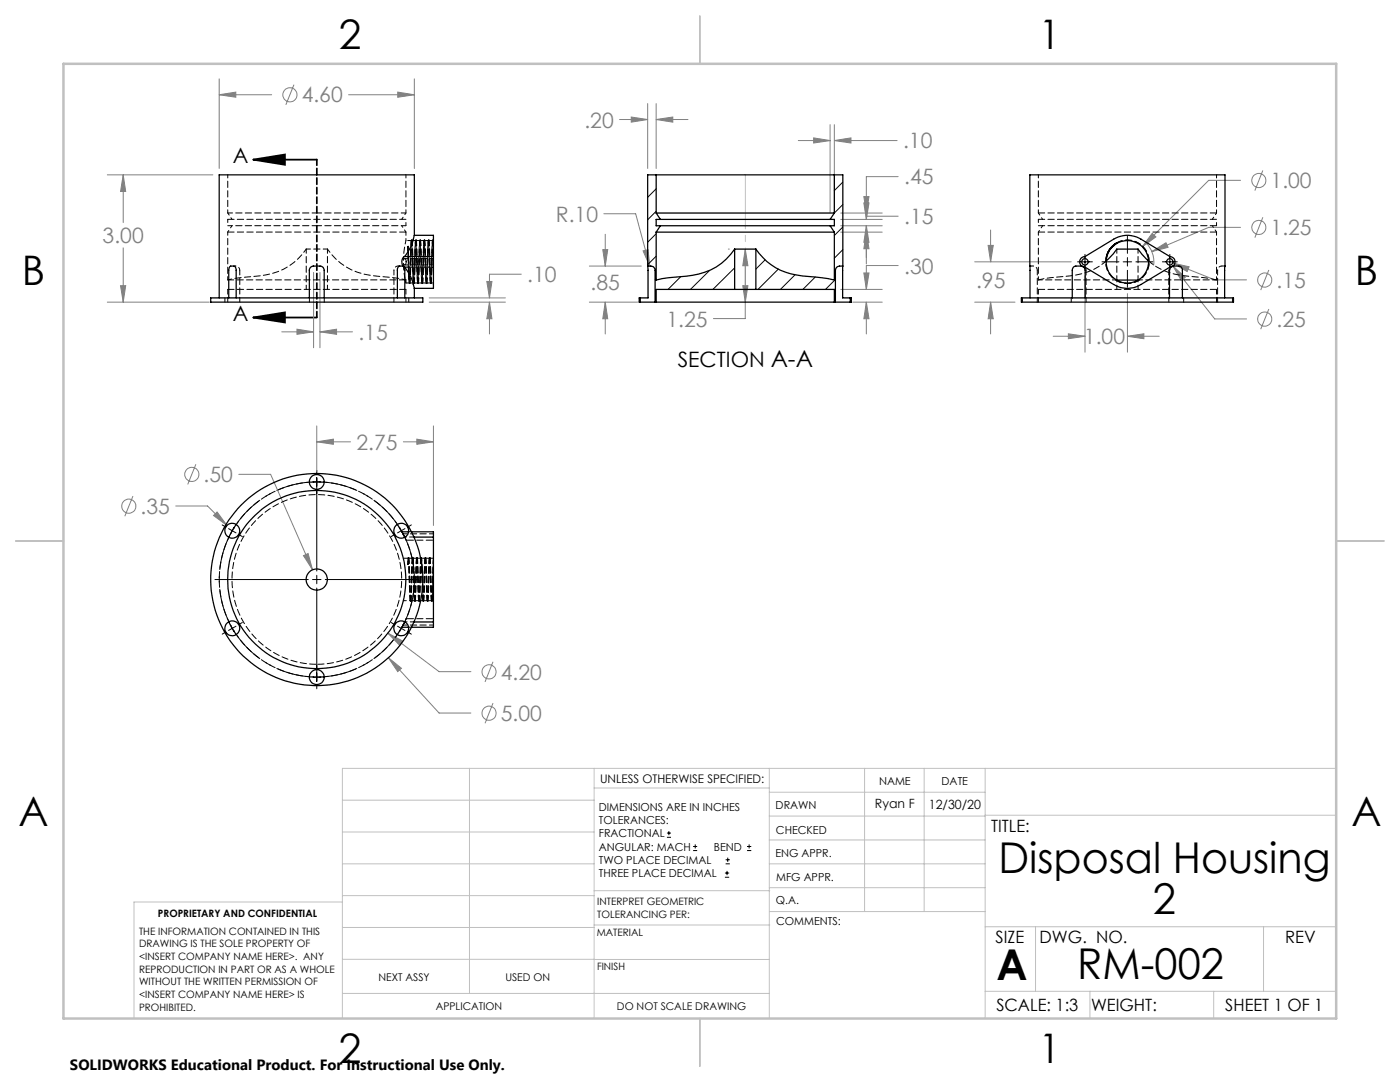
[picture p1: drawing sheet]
<svg xmlns="http://www.w3.org/2000/svg" width="279mm" height="216mm" viewBox="0 0 279 216" stroke-linecap="round" stroke-linejoin="round" font-family="sans-serif">
<g fill="none" stroke="#808080" stroke-width=".2">
<path d="M43.7 18.9l3.4-.5v1zM43.7 15.7v17.9M43.7 18.9h10.5M58.7 16.9l-1.7 4M69.6 18.9h13.1M79.4 18.4l3.3 .5-3.3 .5zM82.7 15.7v17.9M21.4 34.9h21.1M24.6 34.9l.5 3.3h-1zM24.6 34.9v9.5M123.6 23.8h5.7M126 23.4l3.3 .4-3.3 .6z"/>
<path d="M129.3 20.7v12.9M131 23.8l3.3-.4v1zM131 20.7v12.9M131 23.8h6.3M159.3 28h6.4M162.4 27.5l3.3 .5-3.3 .5zM165.7 24.9v17.6M166.5 28l3.3-.5v1zM166.5 24.9v17.6M166.5 28h12.5M172.4 39.2h1l-.5 3.3zM179.2 35.2h-6.3v7.3"/>
<path d="M247.6 36h-6.4l-13.2 13.2M252 34l-1.6 4M24.1 57h1l-.5 3.3zM24.6 49.5v10.8M62.6 54.4v15M63.9 54.4v15M85.7 59.4h15.2M97.2 56.2h1l-.5 3.2zM104 54.7h-6.3v4.7M117.6 53.1h10.4M120.3 49.8h1l-.5 3.3zM120.5 42.7h6.4l2.8 10.4"/>
<path d="M120.8 46.7v6.4M128.3 50.1l1-.3 .4 3.3zM145.3 49.7h.3M148.2 57h1.1l-.6 3.3zM148.7 49.7l.6 3.3h-1.1zM148.7 49.7v13.9h-6.3M167.8 57.7h8.3M167.8 42.5h8.3M167.8 46.3h8.3M167.8 45h8.3M167.8 43.8h8.3M172.4 54.5h1l-.5 3.2z"/>
<path d="M172.4 40.5h1l-.5 3.3zM172.9 46.3l.5 3.3h-1zM172.9 45l.5 3.4h-1zM172.9 45v7.7M179.2 53h-6.3v4.7M179.2 43.1h-6.3v.7M194.5 52.2h19.3M197.2 49h1l-.5 3.2zM197.7 45.9v6.3M216.5 55v15.3M225 58.6v11.7M228.7 48.5a5.4 5.4 0 0 1 1.5 4.5"/>
<path d="M229.9 50.2l2.8-1.8 .4 1zM229.9 46.6l.8 .7-2.7 1.9zM234 52.5l3.3 .7-.4 1zM234 52.5l8.4 3.3h6.4M234.1 53.1l8.3 10.5h6.4M234.1 53.1l2.4 2.3-.7 .6zM247.6 45.4h-6.4l-11.3 4.8M252 43.4l-1.6 4M253.2 53.9l-1.6 4M21.4 60.3h20.4M56.2 66.2h6.4M59.3 65.7l3.3 .5-3.3 .5z"/>
<path d="M63.9 66.2l3.3-.5v1zM63.9 66.2h6.4M85.7 60.3h15.2M97.7 60.3l.5 3.3h-1zM97.7 60.3v6.3M117.6 60.3h9.6M120.8 60.3l.5 3.3h-1zM120.8 60.3v6.3M170.2 60.3h5.9M172.9 60.3l.5 3.3h-1zM172.9 60.3v6.3M194.5 60.3h8.1"/>
<path d="M197.7 60.3l.5 3.3h-1zM197.7 60.3v6.3M210.2 67.1h6.3M213.2 66.6l3.3 .5-3.3 .5zM225 67.1l3.3-.5v1zM225 67.1h6.4M253.2 61.7l-1.6 4M26.5 99l-1.6 4M39.1 92.6l-1.6 4.1M47.7 94.7h6.3l8.4 19M63.2 88.2l3.3-.6v1.1zM63.2 85v9.1"/>
<path d="M63.2 88.2h6.8M80.5 88.2h6M83.2 87.6l3.3 .6-3.3 .5zM86.5 85v19.8M35.1 101h6.3l3.9 3.8M42.6 102.9l.7-.7 2 2.6zM60.6 110.9l.9-.4 .9 3.2zM77.4 126.3l3 1.6-.7 .8zM77.4 126.3l10.2 7.7h6.4M77.5 131.2l2.6 2.1-.7 .7zM77.5 131.2l10.1 11.1h6.4M98.4 132l-1.6 4.1"/>
<path d="M98.4 140.3l-1.6 4"/>
<circle cx="57.9" cy="18.9" r="1.41"/>
<circle cx="251.2" cy="36" r="1.4"/>
<circle cx="251.2" cy="45.4" r="1.4"/>
<circle cx="252.4" cy="55.9" r="1.41"/>
<circle cx="252.4" cy="63.7" r="1.42"/>
<circle cx="38.3" cy="94.7" r="1.41"/>
<circle cx="25.7" cy="101" r="1.41"/>
<circle cx="97.6" cy="134.1" r="1.41"/>
<circle cx="97.6" cy="142.3" r="1.41"/>
</g>
<g fill="none" stroke="#000" stroke-width=".2">
<path d="M215.1 52.2h2.9M216.5 50.8v2.9M219.9 52.2h3.4M224.2 52.2h1.6M225 47.2v3.4M225 51.4v1.7M225 53.9v3.4M226.7 52.2h3.4M232 52.2h2.9M233.5 50.8v2.9M62.4 96.2h1.7M63.2 93.8v.7"/>
<path d="M63.2 95.3v18.6M42.9 115.6h18.6M44.3 104.7l.6 .4M45.6 105.5l1.5 .8M46.8 105.2l-.9 1.4M47.8 106.8l.6 .3M62.4 115.6h1.7M63.2 114.8v1.7M63.2 117.3v18.7M64.9 115.6h18.6M78.6 106.8l-.5 .3M79.7 105.2l.8 1.4"/>
<path d="M80.8 105.5l-1.5 .8M82.1 104.7l-.5 .4M44.9 126.2l-.6 .3M45.9 124.6l.9 1.5M47.1 125l-1.5 .8M48.4 124.2l-.6 .3M62.4 135.1h1.7M63.2 136.8v.6M78.1 124.2l.5 .3M79.3 125l1.5 .8M80.5 124.6l-.8 1.5M81.6 126.2l.5 .3"/>
<path d="M133.1 167.1h.8M133.1 166.2h.8M133.5 165.8v.9M138.3 169.7h.8M138.3 168.9h.8M138.7 168.5v.8M144.7 175h.8M144.7 174.2h.8M144.8 172.4h.9M144.8 171.6h.9M145.1 173.8v.8M145.2 171.1v.9"/>
<path d="M149.1 169.7h.8M149.1 168.9h.8M149.5 168.5v.8"/>
</g>
<path d="M61.5 96.2a19.5 19.5 0 0 0-14.2 8.3M45.6 107.4a19.5 19.5 0 0 0 0 16.5M79.2 104.5a19.5 19.5 0 0 0-14.3-8.3M47.3 126.8a19.5 19.5 0 0 0 14.2 8.2M64.9 135a19.5 19.5 0 0 0 14.3-8.2M80.9 123.9a19.5 19.5 0 0 0 0-16.5" fill="none" stroke="#000" stroke-width=".2" stroke-dasharray="15.2 1.3 1.3 1.3" stroke-dashoffset="8.6" stroke-linecap="butt"/>
<path d="M50.5 31.9l6.4-1.1v2.1zM50.5 31.9h12.7M50.5 63.4l6.4-1.1v2zM50.5 63.4h12.7" fill="none" stroke="#000" stroke-width=".35"/>
<path d="M63.2 31.8v31.5" fill="none" stroke="#000" stroke-width=".35" stroke-dasharray="1.3 .6" stroke-dashoffset=".1"/>
<path d="M148.8 60.3v-25.4" fill="none" stroke="#c0c0c0" stroke-width=".2" stroke-dasharray="15.2 1.3 1.3 1.3" stroke-dashoffset="4.4"/>
<g fill="none" stroke="#c0c0c0" stroke-width=".2">
<path d="M68.3 159.7h50.3M93.7 153.3v44.9M118.6 153.3v49.9M118.6 157.2h34.9M153.5 153.3v49.9M153.5 158.1h43.1M172.5 153.3v28.6M184.4 153.3v28.6M196.6 153.3v49.9M266.7 153.3h-198.4v49.9M68.3 178.7h50.3M68.3 172.4h50.3"/>
<path d="M68.3 166h50.3M68.3 180h-41.6v23.2M118.6 177.7h35M153.5 167.6h43.1M153.5 162.8h43.1M153.5 172.4h43.1M153.5 177.1h43.1M196.6 162.7h70.1M68.3 198.2h85.2M68.3 191.4l85.2 .1M68.3 185.1h50.3M118.6 184.6h35"/>
<path d="M153.6 181.9h43M196.6 197.8h70.1M196.6 184.9h70.1M206.7 184.9v12.9M217.5 197.8v5.4M242.2 197.8v5.4M252.2 184.9v12.9"/>
</g>
<path d="M139.7 3.2v9.5M3.1 107.9h9.6M266.7 107.9h9.5M139.7 203.2v9.6" fill="none" stroke="#c0c0c0" stroke-width=".25"/>
<path d="M12.7 12.7h254v190.5h-254z" fill="none" stroke="#c0c0c0" stroke-width=".5"/>
<path d="M50.5 31.9l6.4-1.1v2.1zM50.5 63.4l6.4-1.1v2z" fill="#000"/>
<path d="M97.7 60.3l.5 3.3h-1zM97.2 56.2h1l-.5 3.2zM24.6 34.9l.5 3.3h-1zM24.1 57h1l-.5 3.3zM79.4 18.4l3.3 .5-3.3 .5zM43.7 18.9l3.4-.5v1zM59.3 65.7l3.3 .5-3.3 .5zM63.9 66.2l3.3-.5v1zM83.2 87.6l3.3 .6-3.3 .5zM63.2 88.2l3.3-.6v1.1zM77.4 126.3l2.3 2.4 .7-.8zM60.6 110.9l1.8 2.8-.9-3.2zM42.6 102.9l2.7 1.9-2-2.6zM77.5 131.2l1.9 2.8 .7-.7zM234 52.5l2.9 1.7 .4-1zM234.1 53.1l1.7 2.9 .7-.6zM229.9 50.2l3.2-.8-.4-1zM229.9 46.6l-1.9 2.6 2.7-1.9zM197.2 49h1l-.5 3.2zM197.7 60.3l.5 3.3h-1zM213.2 66.6l3.3 .5-3.3 .5zM225 67.1l3.3-.5v1zM131 23.8l3.3-.4v1zM126 23.4l3.3 .4-3.3 .6zM120.3 49.8h1l-.5 3.3zM120.8 60.3l.5 3.3h-1zM128.3 50.1l1.4 3-.4-3.3zM172.4 54.5h1l-.5 3.2zM172.9 60.3l.5 3.3h-1zM148.7 49.7l.6 3.3h-1.1zM148.2 57h1.1l-.6 3.3zM166.5 28l3.3-.5v1zM162.4 27.5l3.3 .5-3.3 .5zM172.4 39.2h1l-.5 3.3zM172.9 46.3l.5 3.3h-1zM172.9 45l.5 3.4h-1zM172.4 40.5h1l-.5 3.3z" fill="#808080"/>
<g fill="none" stroke="#000" stroke-width=".25">
<path d="M131 34.9h35.5M131 34.9h-1.7v18.2M131 34.9v7.6M166.5 34.9h1.7v18.2M166.5 34.9v7.6M42.1 59.4h42.3v.9h-42.3zM45.6 59.4v-5.5a.75 .75 0 0 1 .8-.8 .75 .75 0 0 1 .7 .8v5.5M61.7 59.4v-5.5a1.09 1.09 0 0 1 1.5-.8h.2a1.01 1.01 0 0 1 1.3 .8v5.5M80.4 53.1a.8 .8 0 0 0-1.1 .8v5.5M80.4 53.1l.2 .2M80.6 53.3l.2 .6v5.5M80.6 53.3h.2"/>
<path d="M80.8 51.2a8.9 8.9 0 0 0 1.9-4.2v-12.1h-39v24.5M80.8 51.2a1.36 1.36 0 0 0-.4 1.9M80.8 53.3a11.9 11.9 0 0 1 1.9 4.2M80.8 53.3h5.7M80.8 51.2h5.7M82.7 47h3.8v4.2M82.7 57.5v1.9M86.5 51.2v2.1M86.5 53.3v4.2h-3.8M127.8 59.4h-.2v.9h.2M127.8 59.4v.9M129.3 53.1v6.3h-1.5"/>
<path d="M129.3 53.1h.6a.84 .84 0 0 1 .8 .8v6.4M131 46.3v9.6l3.6-.6a16 16 0 0 0 9.4-2.8l1.8-1.8 .8-1M131 46.3h35.5M131 42.5h35.5M131 42.5l.8 1.3M131.8 43.8h33.9M131.8 45h33.9M131.8 43.8h-.8v1.2h.8M131.8 45l-.8 1.3M146.6 49.7h4.2M146.6 57.7h4.2M146.6 57.7h-15.6v2.6"/>
<path d="M146.6 49.7v8M150.8 57.7h15.7v2.6M150.8 49.7v8M165.7 43.8h.8v1.2h-.8M165.7 45l.8 1.3M166.5 46.3v9.6l-3.8-.6a15 15 0 0 1-9.7-3.1l-2.2-2.5M166.5 42.5l-.8 1.3M168.2 53.1v6.3h1.5M168.2 53.1h-.6a.84 .84 0 0 0-.9 .8v6.4M169.7 59.4h.2v.9h-.2M169.7 59.4v.9M203.8 59.4h42.4v.9h-42.4z"/>
<path d="M205.5 53.1l.1 6.3M205.5 53.1h.1M205.5 53.1v-18.2h39l-.1 24.5M215.7 51.5l.8-.3 5.7-3.5a5.2 5.2 0 0 1 5.5 0l5.8 3.5a1.06 1.06 0 0 1 1 1 1.06 1.06 0 0 1-1 1.1l-5.8 3.5a5.2 5.2 0 0 1-5.5 0l-5.7-3.5a1.07 1.07 0 0 1-.9-.6 1.07 1.07 0 0 1 .1-1.2zM215.9 53.1h-.4a1.09 1.09 0 0 0-1.5 .8v5.5M216.3 53.3l.3 .6v5.5M220.8 52.1l1.3-1.4 .8-1h4.2l2.1 2.4M220.9 50.8l.2-.4a4.2 4.2 0 0 1 1.8-2l-.9 .8a4.2 4.2 0 0 1 6.7 1.1 4.2 4.2 0 0 1-2.9 6.1 4.2 4.2 0 0 1-5-4.7M220.9 50.8l-.1 .9M222.3 49a3.9 3.9 0 0 0-1.5 2.7M222.7 48.6h-.1a4.3 4.3 0 0 0-1.7 2.2M222.8 55.9h4.4"/>
<path d="M233.7 53.3l-.3 .6v5.5M234.1 53.1h.9a.78 .78 0 0 1 1 .8v5.5M127.8 60.3h2.9M130.7 60.3h.3M131 60.3h35.5M166.5 60.3h.2M166.7 60.3h3M61.7 96.2h3M47.1 104.6l-1.5 2.6M79.3 104.6l1.5 2.6M80.2 106.1h1.4M82.1 106.1h4.4v1.1"/>
<path d="M82.6 107.2h3.9M86.5 107.2v16.9M45.6 124.1l1.5 2.5M61.7 135h3M80.2 125.2h1.4M80.8 124.1h.1M80.8 124.1l-1.5 2.5M82.6 124.1h3.9M86.5 124.1v1.1h-4.4"/>
<circle cx="216.5" cy="52.3" r=".64"/>
<circle cx="233.5" cy="52.3" r=".64"/>
<circle cx="63.2" cy="96.2" r="1.48"/>
<circle cx="46.3" cy="105.9" r="1.48"/>
<circle cx="63.2" cy="115.6" r="2.12"/>
<circle cx="63.2" cy="115.6" r="21.2"/>
<circle cx="63.2" cy="115.7" r="17.8"/>
<circle cx="80.1" cy="105.9" r="1.49"/>
<circle cx="46.3" cy="125.4" r="1.49"/>
<circle cx="63.2" cy="135.1" r="1.49"/>
<circle cx="80.1" cy="125.4" r="1.48"/>
</g>
<g fill="none" stroke="#000" stroke-width=".2" stroke-dasharray="1.3 .6">
<path d="M47 53.1h-.3M62.4 53.1h-.1M79.8 53.1h-.3M80.5 53.1l.1 .2M80.8 52.9h.1M80.8 51.6h.1M81 43.8h-35.5M81 57.7h-35.5M81 46.3h-35.5M81 55.8h-.1M81 56.5v-.7M81.1 52.3v-.2"/>
<path d="M81.3 49.2h.1M81.4 49.2h-.1M81.4 49.2h.1M81.5 49.2h-.1M81.7 56.4v.1M81.7 56.6h.1M81.7 56.4l.1 .2M82.1 47.9v.1M82.2 47.9v.1M82.2 47.9h-.1M82.5 56.4v.1M82.5 56.6h.1"/>
<path d="M82.6 56.4v.2M82.7 46.9h.1M82.9 47.9v.1M83 47.9v.1M83.1 47.9h-.1M83.3 56.4l.1 .1M83.4 56.6h.1M83.4 56.4l.1 .2M83.8 47.9v.1M83.9 47.9v.1M83.9 47.9h-.1M84.2 56.4v.1"/>
<path d="M84.2 56.6h.1M84.3 56.4v.2M84.6 47.9v.1M84.7 47.9v.1M84.8 47.9h-.1M85 56.4l.1 .1M85.1 56.6h.1M85.1 56.4l.1 .2M85.5 47.9v.1M85.6 47.9l-.1 .1M85.6 47.9h-.1M85.9 56.4v.1"/>
<path d="M85.9 56.6h.1M86 56.4v.2M86 56.5h.5M86.3 47.9v.1M86.4 47.9v.1M86.4 47.9h-.1M86.5 48.4l-.1-.5M86.5 48h-.1M206.2 53.1h-.7M207.2 45h35.6M207.2 42.5h35.6M215.9 53.1h-.1"/>
<path d="M216 53.1h-.2M216.4 53.3l-.1-.1M220.8 51.7v.1M222 49.2h.1M222 49.2h-.1M222.7 48.6l.2-.2M222.7 48.6a4.3 4.3 0 0 1 6.5 2.5 4.3 4.3 0 0 1-4.3 5.5 4.3 4.3 0 0 1-4-5.8M222.7 55.8h.1M227.2 55.8h.1M233.8 53.2l-.1 .1M234.2 53.1h-.2M234.2 53.1h-.1"/>
<path d="M242.8 43.8h-35.6M242.8 46.3h-35.6M242.8 57.7h-35.6M244.5 53.1h-.7M80.5 106.5h.1M80.8 107.1l-.2-.2M80.8 107.2h.1M81.3 112.6h.1M81.4 112.6h-.1M81.4 112.6l.1-.1M81.5 111.3l-.1 .1M81.5 112.5l-.1 .1"/>
<path d="M81.6 111.3l-.1 .1M81.6 111.3h-.1M81.9 119.8v.1M81.9 119.9l.1 .1M82 119.8v.2M82.1 106.1h-.5M82.3 111.3v.1M82.4 111.3v.1M82.4 111.3h-.1M82.7 119.8v.1M82.7 119.9l.1 .1M82.8 119.8v.2"/>
<path d="M83.2 111.3l-.1 .1M83.3 111.3l-.1 .1M83.3 111.3h-.1M83.6 119.8v.1M83.6 119.9l.1 .1M83.6 119.8l.1 .2M84 111.3v.1M84.1 111.3v.1M84.1 111.3h-.1M84.4 119.8v.1M84.4 119.9l.1 .1M84.5 119.8v.2"/>
<path d="M84.9 111.3l-.1 .1M85 111.3l-.1 .1M85 111.3h-.1M85.2 119.8l.1 .1M85.3 119.9l.1 .1M85.3 119.8l.1 .2M85.7 111.3v.1M85.8 111.3v.1M85.8 111.3h-.1M86.1 119.8v.1M86.1 119.9l.1 .1M86.2 119.8v.2"/>
<path d="M86.2 119.9h.3M80.2 125.1l.3-.5M80.4 124.7h.1M80.6 124.5l.1-.2M80.7 124.2h.1M80.8 124.1v-.1M81 123.6l.1-.1M81.6 125.1h.5"/>
</g>
<g fill="none" stroke="#000" stroke-width=".2" stroke-dasharray="1.3 .6" stroke-dashoffset=".3">
<path d="M45.5 45h17.7M45.5 42.5h17.7M45.5 57.7v2.6M63.2 45h17.8M63.2 42.5h17.8M78.6 53.9v6.4M80.9 55.8l.1 .7M81 56.5h.7M207.2 57.7v2.6M233.3 53.9v6.4M243 53.9v6.4M47.8 60.3v-6.4"/>
<path d="M81 60.3v-2.6M207 60.3v-6.4M216.8 60.3v-6.4M242.8 60.3v-2.6M83.7 119.8l.4-8.3M86.5 113.5l-.3 6.5"/>
</g>
<g fill="none" stroke="#000" stroke-width=".2" stroke-dasharray="1.3 .6" stroke-dashoffset=".1">
<path d="M80.9 55.8h-35.4M81.1 52.2l-.2 .6a.65 .65 0 0 1-.5-.6 .65 .65 0 0 1 .5-.6l.2 .6M82.2 48l-.4 8.6M82.5 56.5l-.4-8.6M82.6 56.5l-.4-8.6M83 48l-.4 8.6M83.4 56.5l-.4-8.6M83.5 56.5l-.4-8.6M83.9 48l-.4 8.6M84.2 56.5l-.4-8.6M84.3 56.5l-.4-8.6M84.7 48l-.4 8.6"/>
<path d="M85.1 56.5l-.4-8.6M85.2 56.5l-.4-8.6M85.6 48l-.4 8.6M85.9 56.5l-.4-8.6M86 56.5l-.4-8.6M86.4 48l-.4 8.6M86.5 50.8l-.2-2.9M220.8 52a13.1 13.1 0 0 1-8.5 3.2l-2.5 .2-2.6 .4M222.9 48.4a4.3 4.3 0 0 1 6.5 3.4 4.3 4.3 0 0 1-5.7 4.5 4.3 4.3 0 0 1-1.9-6.9M242.8 55.8l-4.2-.6a15.3 15.3 0 0 1-8.9-2.7l-.5-.5M81.9 119.9l-.4-8.6M82 119.9l-.4-8.6"/>
<path d="M82.3 111.4l-.4 8.5M82.4 111.3l-.4 8.7M82.7 119.9l-.4-8.6M82.8 119.9l-.4-8.6M83.2 111.4l-.5 8.5M83.2 111.3l-.4 8.7M83.6 119.9l-.4-8.6M83.7 119.9l-.4-8.6M84 111.4l-.4 8.5M84.1 111.3l-.4 8.7M84.4 119.9l-.4-8.6M84.8 111.4l-.4 8.5"/>
<path d="M84.9 111.3l-.4 8.7M85.3 119.9l-.4-8.6M85.4 119.9l-.4-8.6M85.7 111.4l-.4 8.5M85.8 111.3l-.4 8.7M86.1 119.9l-.4-8.6M86.2 119.9l-.4-8.6"/>
</g>
<g fill="none" stroke="#000" stroke-width=".2" stroke-dasharray="1.3 .6" stroke-dashoffset=".4">
<path d="M44.9 59.4v.9M61.1 49.7a12.7 12.7 0 0 1-10.6 5.5l-2.5 .2-2.5 .4M61.1 49.7v8M61.8 59.4v.9M65.3 49.7h-4.2M65.3 57.7v-8M81 55.8l-4.1-.6a15.3 15.3 0 0 1-8.9-2.7l-1-.8-1.7-2M81.3 49.2l.4 7.3 .4-8.5M81.8 56.5h.7M82.6 56.5h.8M82.9 48h-.7M83.4 56.5h.8"/>
<path d="M83.8 48h-.8M84.3 56.5h.8M84.6 48h-.7M85.1 56.5h.8M85.5 48h-.8M86.3 48h-.7M204.1 59.4v.9M213.8 59.4v.9M220.8 51.7v.7M222.9 49.7v8M227.1 57.7v-8M64.7 60.3v-.9"/>
<path d="M81.6 60.3v-.9M236.2 60.3v-.9M246 60.3v-.9M80.6 106.7l-.4-.6M81.1 107.8l-.3-.7M82 119.9h.7M82.3 111.4h-.8M82.8 119.9h.8M83.1 111.4h-.7M83.7 119.9h.7M84 111.4h-.8M84.5 119.9h.8"/>
<path d="M84.8 111.4h-.7M85.4 119.9h.7M85.7 111.4h-.8M86.5 111.4h-.7"/>
</g>
<g fill="none" stroke="#000" stroke-width=".2" stroke-dasharray="1.3 .6" stroke-dashoffset=".6">
<path d="M45.5 34.9v7.6M207.2 34.9v7.6M45.5 43.8v1.2M45.5 46.3v9.5M80.8 52.9h5.7M81 48l-.3 1.7-.2 2.2M81 45v-1.2M81 42.5v-7.6M86.4 48l.1 1.2M86.5 51.6h-5.7M207.2 43.8v1.2M207.2 46.3v9.5"/>
<path d="M242.8 45v-1.2M242.8 42.5v-7.6M242.8 55.8v-9.5M81.3 112.6l.1-1.2M81.4 112.6l.1-1.2M81.5 111.4l-.1 1.2M81.6 111.3l-.1 1.2M84.3 113.3l-.2-2"/>
</g>
<path d="M80.5 52.6l.4 3.2M81.4 49.2l.3 7.2M84.5 119.9l-.1-3.4M86.2 119.8l.3-7.2" fill="none" stroke="#000" stroke-width=".2" stroke-dasharray="1.3 .6" stroke-dashoffset="-.1"/>
<g fill="none" stroke="#000" stroke-width=".2" stroke-dasharray="1.3 .6" stroke-dashoffset=".7">
<path d="M47.8 53.9a.85 .85 0 0 0-.8-.8M79.5 53.1a.85 .85 0 0 0-.9 .8M81.8 56.5l-.3-7.3M82.1 48l.4 8.5 .4-8.5M82.9 48l.5 8.5 .4-8.5M83.8 48l.4 8.5 .4-8.5M84.6 48l.5 8.5 .4-8.5M85.5 48l.4 8.5 .4-8.5M86.3 48l.2 3.7M207 53.9a.85 .85 0 0 0-.8-.8M216.8 53.9a.85 .85 0 0 0-.9-.8M234.1 53.1a.85 .85 0 0 0-.8 .8"/>
<path d="M243.8 53.1a.85 .85 0 0 0-.8 .8M80.5 119.9h1.4"/>
</g>
<g fill="none" stroke="#000" stroke-width=".2" stroke-dasharray="1.3 .6" stroke-dashoffset=".2">
<path d="M81.8 56.5l.3-8.4M82.1 48l-.4 8.6M82.2 48l.4 8.4M82.6 56.5l.4-8.5M82.9 48l-.4 8.6M83 48l.4 8.4M83.4 56.5l.5-8.5M83.8 48l-.4 8.6M83.9 48l.4 8.4M84.3 56.5l.4-8.4M84.6 48l-.4 8.5M84.7 48l.4 8.4"/>
<path d="M85.1 56.5l.4-8.4M85.5 48l-.4 8.5M85.6 48l.4 8.4M86 56.5l.4-8.5M86.3 48l-.4 8.5M81.5 111.4l.4 8.5M81.5 111.4l.5 8.4M81.9 119.8l.4-8.4M82 119.9l.4-8.5M82.3 111.4l.4 8.5M82.4 111.4l.4 8.4M82.7 119.8l.4-8.4"/>
<path d="M82.8 119.8l.4-8.4M83.1 111.4l.5 8.5M83.2 111.4l.4 8.4M83.6 119.8l.4-8.4M84 111.4l.4 8.5M84.1 111.4l.4 8.4M84.4 119.8l.4-8.4M84.5 119.9l.4-8.5M84.8 111.4l.5 8.5M84.9 111.4l.4 8.4M85.3 119.8l.4-8.4M85.4 119.9l.3-8.4"/>
<path d="M85.7 111.4l.4 8.5M85.8 111.4l.4 8.4M86.1 119.8l.4-8.4M86.5 111.5l-.4 8.4"/>
</g>
<path d="M81.7 56.5l-.3-7.3M81.1 107.8h5.4M63.2 132.6a16.9 16.9 0 0 0 14.8-25.2 16.9 16.9 0 0 0-29.1-.8 16.9 16.9 0 0 0 13.5 25.9l.8 .1M86.5 123.5h-5.4" fill="none" stroke="#000" stroke-width=".2" stroke-dasharray="1.3 .6" stroke-dashoffset="-.2"/>
<path d="M45.5 42.5l.8 1.3M46.3 45l-.8 1.3M80.2 43.8l.8-1.3M81 46.3l-.8-1.3M207.2 42.5l.9 1.3M208.1 45l-.9 1.3M241.9 43.8l.9-1.3M242.8 46.3l-.9-1.3" fill="none" stroke="#000" stroke-width=".2" stroke-dasharray="1.3 .6" stroke-dashoffset=".8"/>
<path d="M81 48v-1.7M80.8 107.2h1.8M80.9 124.1h1.7" fill="none" stroke="#000" stroke-width=".2" stroke-dasharray="1.3 .6" stroke-dashoffset=".9"/>
<path d="M82.1 48h-1.1M222.8 55.8h-15.6M242.8 55.8h-15.6M64.7 96.2a19.5 19.5 0 0 1 14.6 8.4M47.2 104.6a19.5 19.5 0 0 1 14.6-8.4M80.8 107.2a19.5 19.5 0 0 1 0 16.8M81.5 111.4h-1M86.5 106.5h-6M45.7 124a19.5 19.5 0 0 1 0-16.8M61.8 135a19.5 19.5 0 0 1-14.6-8.4M79.3 126.6a19.5 19.5 0 0 1-14.6 8.4M80.4 124.7h6.1" fill="none" stroke="#000" stroke-width=".2" stroke-dasharray="1.3 .6" stroke-dashoffset=".5"/>
<g fill="none" stroke="#000" stroke-width=".2">
<path d="M131 37.7l-1.7 1.7M168.2 36.3l-1.7 1.7M131 42.2l-1.7 1.7M131 46.6l-1.7 1.7M131 51.1l-1.7 1.7M131 55.6l-.3 .2M135.9 55.2l-2.6 2.5M141.6 54l-3.8 3.7M146.6 53.4l-4.3 4.3M152.7 51.9l-1.9 1.8M155.3 53.7l-4 4M158.7 54.8l-2.9 2.9"/>
<path d="M162.7 55.3l-2.5 2.4M166.7 55.8l-2 1.9M168.2 40.8l-1.7 1.7M168.2 45.3l-1.7 1.7M168.2 49.8l-1.7 1.7M131 60.1l-.2 .2M166.7 60.3h.1"/>
</g>
<g font-size="8.5">
<text x="199.3" y="174.2">Disposal Housing</text>
<text x="230.1" y="182.3">2</text>
<text x="198.9" y="195.5">A</text>
<text x="215" y="195.4">RM-002</text>
</g>
<g font-size="8.1">
<text x="67.6" y="9.7">2</text>
<text x="207.3" y="9.7">1</text>
<text x="4.4" y="57">B</text>
<text x="270.4" y="57">B</text>
<text x="3.7" y="164.9">A</text>
<text x="269.7" y="164.9">A</text>
<text x="67.6" y="212.2">2</text>
<text x="207.3" y="212.2">1</text>
</g>
<g font-size="4.2" fill="#808080">
<text x="60.2" y="20.5">4.60</text>
<text x="116.6" y="25.4">.20</text>
<text x="180.2" y="29.6">.10</text>
<text x="180.4" y="36.8">.45</text>
<text x="253.6" y="37.6">1.00</text>
<text x="110.9" y="44.2">R.10</text>
<text x="180.4" y="44.7">.15</text>
<text x="253.6" y="46.9">1.25</text>
<text x="20.5" y="48.5">3.00</text>
<text x="105.2" y="56.3">.10</text>
<text x="117.9" y="57.9">.85</text>
<text x="180.4" y="54.6">.30</text>
<text x="194.8" y="57.4">.95</text>
<text x="254.7" y="57.4">.15</text>
<text x="133" y="65.2">1.25</text>
<text x="254.7" y="65.2">.25</text>
<text x="71.5" y="67.8">.15</text>
<text x="216.3" y="68.7">1.00</text>
<text x="71.1" y="89.7">2.75</text>
<text x="40.6" y="96.2">.50</text>
<text x="28.1" y="102.5">.35</text>
<text x="99.9" y="135.6">4.20</text>
<text x="99.9" y="143.8">5.00</text>
</g>
<g font-size="4.2">
<text x="46.4" y="32.5">A</text>
<text x="46.4" y="64">A</text>
<text x="135.2" y="73.3">SECTION A-A</text>
</g>
<g font-size="3.4">
<text x="197.8" y="166">TITLE:</text>
<text x="198.7" y="188.1">SIZE</text>
<text x="207.5" y="188.1">DWG. NO.</text>
<text x="256.5" y="188.2">REV</text>
<text x="198.8" y="201.7">SCALE: 1:3</text>
<text x="217.7" y="201.8">WEIGHT:</text>
<text x="244.5" y="201.7">SHEET 1 OF 1</text>
</g>
<text font-size="3" x="14" y="213.5">SOLIDWORKS Educational Product. For Instructional Use Only.</text>
<g font-size="2.5">
<text x="174.6" y="161.3">Ryan F</text>
<text x="185.4" y="161.4">12/30/20</text>
</g>
<text font-size="2.4" x="119.8" y="156.2">UNLESS OTHERWISE SPECIFIED:</text>
<g font-size="2.2">
<text x="119.5" y="161.8">DIMENSIONS ARE IN INCHES</text>
<text x="154.8" y="161.4">DRAWN</text>
<text x="175.4" y="156.6">NAME</text>
<text x="187.9" y="156.7">DATE</text>
<text x="119.5" y="164.4">TOLERANCES:</text>
<text x="119.5" y="167.1">FRACTIONAL</text>
<text x="154.9" y="166.3">CHECKED</text>
<text x="119.5" y="169.7">ANGULAR: MACH</text>
<text x="119.5" y="172.4">TWO PLACE DECIMAL</text>
<text x="142.5" y="169.7">BEND</text>
<text x="154.8" y="171">ENG APPR.</text>
<text x="119.5" y="175">THREE PLACE DECIMAL</text>
<text x="154.9" y="175.7">MFG APPR.</text>
<text x="154.9" y="180.4">Q.A.</text>
<text x="154.9" y="184.6">COMMENTS:</text>
</g>
<g font-size="2.1">
<text x="75.5" y="195.7">NEXT ASSY</text>
<text x="100.9" y="195.7">USED ON</text>
<text x="86.9" y="201.5">APPLICATION</text>
<text x="123.1" y="201.6">DO NOT SCALE DRAWING</text>
</g>
<g font-size="2">
<text x="31.5" y="182.9">PROPRIETARY AND CONFIDENTIAL</text>
<text x="119.2" y="180.6">INTERPRET GEOMETRIC</text>
<text x="119.2" y="183.1">TOLERANCING PER:</text>
<text x="27.8" y="186.5">THE INFORMATION CONTAINED IN THIS</text>
<text x="27.8" y="189">DRAWING IS THE SOLE PROPERTY OF</text>
<text x="27.8" y="191.6">&lt;INSERT COMPANY NAME HERE&gt;. ANY</text>
<text x="119.1" y="186.7">MATERIAL</text>
<text x="27.8" y="194.1">REPRODUCTION IN PART OR AS A WHOLE</text>
<text x="27.8" y="196.6">WITHOUT THE WRITTEN PERMISSION OF</text>
<text x="119.1" y="193.5">FINISH</text>
<text x="27.8" y="199.1">&lt;INSERT COMPANY NAME HERE&gt; IS</text>
<text x="27.8" y="201.7">PROHIBITED.</text>
</g>
</svg>
